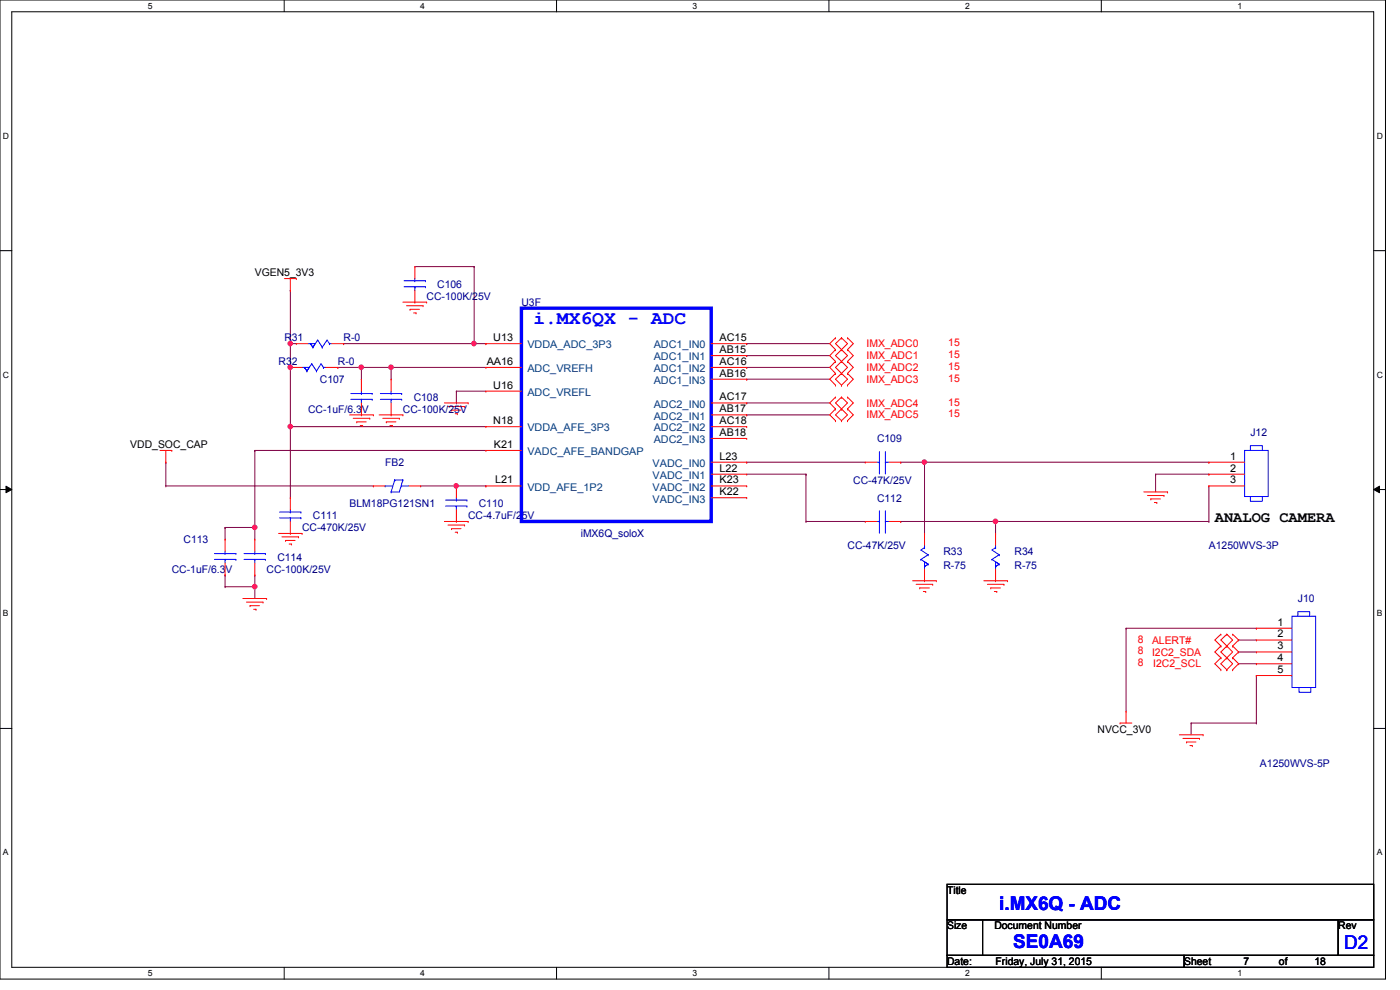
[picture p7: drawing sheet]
<svg xmlns="http://www.w3.org/2000/svg" width="297mm" height="210mm" viewBox="0 0 297 210" stroke-linecap="round" stroke-linejoin="round" font-family="sans-serif">
<path d="M0 0h293.9v207.7h-293.9zM2.5 2.5h288.9v202.7h-288.9z" fill="none" stroke="#000" stroke-width=".21"/>
<g fill="#fff">
<path d="M31.4 .3h.9v1.9h-.9z"/>
<path d="M31.4 205.4h.9v2h-.9z"/>
</g>
<path d="M60.3 0v2.5M60.3 205.2v2.5" fill="none" stroke="#000" stroke-width=".21"/>
<g fill="#fff">
<path d="M89.2 .3h.9v1.9h-.9z"/>
<path d="M89.2 205.4h.9v2h-.9z"/>
</g>
<path d="M118.1 0v2.5M118.1 205.2v2.5" fill="none" stroke="#000" stroke-width=".21"/>
<g fill="#fff">
<path d="M146.9 .3h1v1.9h-1z"/>
<path d="M146.9 205.4h1v2h-1z"/>
</g>
<path d="M175.9 0v2.5M175.9 205.2v2.5" fill="none" stroke="#000" stroke-width=".21"/>
<g fill="#fff">
<path d="M204.7 .3h1v1.9h-1z"/>
<path d="M204.7 205.4h1v2h-1z"/>
</g>
<path d="M233.6 0v2.5M233.6 205.2v2.5" fill="none" stroke="#000" stroke-width=".21"/>
<g fill="#fff">
<path d="M262.5 .3h1v1.9h-1z"/>
<path d="M262.5 205.4h1v2h-1z"/>
<path d="M.6 27.8h1.3v2h-1.3z"/>
<path d="M292.1 27.8h1.2v2h-1.2z"/>
<path d="M.6 78.5h1.3v2h-1.3z"/>
<path d="M292.1 78.5h1.2v2h-1.2z"/>
</g>
<path d="M0 53.2h2.5M291.4 53.2h2.5" fill="none" stroke="#000" stroke-width=".21"/>
<g fill="#fff">
<path d="M.6 129.2h1.2v1.9h-1.2z"/>
<path d="M292.1 129.2h1.1v1.9h-1.1z"/>
</g>
<path d="M0 103.8h2.5M1.3 103.1l1.2 .7-1.2 .7zM291.4 103.8l1.3-.7v1.4zM291.4 103.8h2.5" fill="none" stroke="#000" stroke-width=".21"/>
<path d="M1.3 103.1l1.2 .7-1.2 .7zM291.4 103.8l1.3-.7v1.4z" fill="#000"/>
<g fill="#fff">
<path d="M.6 179.8h1.2v2h-1.2z"/>
<path d="M292.1 179.8h1.1v2h-1.1z"/>
</g>
<path d="M0 154.5h2.5M291.4 154.5h2.5" fill="none" stroke="#000" stroke-width=".21"/>
<g fill="none" stroke="#800040" stroke-width=".21">
<path d="M158.4 72.9h.1M158.4 75.4h.1M158.4 77.9h.1M158.4 72.9h17.6M158.4 75.4h17.6M158.4 77.9h17.6M35.2 98h.1M35.2 98v5.1M158.4 80.4h.1M158.4 85.5h.1M158.4 88h.1M158.4 80.4h17.6"/>
<path d="M158.4 85.5h17.6M158.4 88h17.6M89.2 103.1h7.6M96.8 103.1h.1"/>
</g>
<circle cx="96.8" cy="103.1" r=".48" fill="#f0f"/>
<circle cx="96.8" cy="103.1" r=".48" fill="none" stroke="#f0f" stroke-width=".21"/>
<path d="M61.6 90.5h.1M61.6 90.5h41.5M35.2 103.1h.1M35.2 103.1h44M96.8 103.1h6.3M103.1 103.1h.1" fill="none" stroke="#800040" stroke-width=".21"/>
<circle cx="61.6" cy="90.5" r=".49" fill="#f0f"/>
<circle cx="61.6" cy="90.5" r=".49" fill="none" stroke="#f0f" stroke-width=".21"/>
<path d="M61.6 77.9h.1M61.6 77.9v12.6" fill="none" stroke="#800040" stroke-width=".21"/>
<circle cx="61.6" cy="77.9" r=".49" fill="#f0f"/>
<circle cx="61.6" cy="77.9" r=".49" fill="none" stroke="#f0f" stroke-width=".21"/>
<path d="M47.8 111.9h.1M47.8 111.9v2.5M54.1 111.9h.1M54.1 111.9v2.5M47.8 122h.1M47.8 124.5h.1M47.8 122v2.5M47.8 124.5h6.3M54.1 124.5h.1M54.1 124.5v2.5" fill="none" stroke="#800040" stroke-width=".21"/>
<circle cx="54" cy="111.9" r=".49" fill="#f0f"/>
<circle cx="54" cy="111.9" r=".49" fill="none" stroke="#f0f" stroke-width=".21"/>
<path d="M54.1 122h.1M54.1 122v2.5" fill="none" stroke="#800040" stroke-width=".21"/>
<circle cx="54" cy="124.4" r=".49" fill="#f0f"/>
<circle cx="54" cy="124.4" r=".49" fill="none" stroke="#f0f" stroke-width=".21"/>
<g fill="none" stroke="#800040" stroke-width=".21">
<path d="M88 56.6h12.6M100.6 56.6h.1M100.6 56.6v16.3M83 77.9h.1M83 77.9h20.1M100.6 72.9h.1M54.1 95.5h.1M54.1 95.5h49M61.6 90.5h.1M61.6 90.5v15.1M96.8 85.5h.1M96.8 83h.1"/>
<path d="M96.8 83v2.5M96.8 83h6.3M47.8 111.9h.1M47.8 111.9h6.3"/>
</g>
<circle cx="100.5" cy="72.9" r=".48" fill="#f0f"/>
<circle cx="100.5" cy="72.9" r=".48" fill="none" stroke="#f0f" stroke-width=".21"/>
<path d="M61.6 72.9h.1M61.6 72.9h1.3M72.9 72.9h.1M72.9 72.9h30.2M103.1 72.9h.1" fill="none" stroke="#800040" stroke-width=".21"/>
<circle cx="61.6" cy="72.9" r=".49" fill="#f0f"/>
<circle cx="61.6" cy="72.9" r=".49" fill="none" stroke="#f0f" stroke-width=".21"/>
<path d="M61.6 61.6h.1M61.6 72.9h.1M61.6 61.6v16.3M71.7 77.9h.1M71.7 77.9h5M76.7 77.9h.1M76.7 77.9v2.5M83 77.9h.1M83 77.9v2.5M54.1 95.5h.1M54.1 95.5v16.4" fill="none" stroke="#800040" stroke-width=".21"/>
<circle cx="83" cy="77.9" r=".49" fill="#f0f"/>
<circle cx="83" cy="77.9" r=".49" fill="none" stroke="#f0f" stroke-width=".21"/>
<path d="M76.7 77.9h.1M76.7 77.9h6.3" fill="none" stroke="#800040" stroke-width=".21"/>
<circle cx="76.6" cy="77.9" r=".49" fill="#f0f"/>
<circle cx="76.6" cy="77.9" r=".49" fill="none" stroke="#f0f" stroke-width=".21"/>
<path d="M158.4 98h.1M158.4 98h25.2M196.1 98h.1M196.1 98v15.2M158.4 100.6h12.6M171 100.6h.1M171 110.6h.1M171 100.6v10M171 110.6h12.6" fill="none" stroke="#800040" stroke-width=".21"/>
<circle cx="196.1" cy="98" r=".49" fill="#f0f"/>
<circle cx="196.1" cy="98" r=".49" fill="none" stroke="#f0f" stroke-width=".21"/>
<g fill="none" stroke="#800040" stroke-width=".21">
<path d="M191.1 98h.1M191.1 98h5M191.1 110.6h.1M191.1 110.6h65.4M211.2 110.6h.1M211.2 110.6v2.6M256.5 110.6h.1M238.9 133.3h.1M238.9 133.3v17.6M238.9 133.3h27.6M262.8 135.8h.1M262.8 138.3h.1"/>
<path d="M262.8 135.8h3.7M262.8 138.3h3.7M266.5 133.3h.1M252.7 153.4h.1M252.7 153.4h13.8M252.7 153.4v2.5M262.8 140.8h.1M262.8 140.8h3.7M266.5 143.3h.1M266.5 153.4h.1M266.5 143.3v10.1"/>
</g>
<circle cx="211.2" cy="110.6" r=".49" fill="#f0f"/>
<circle cx="211.2" cy="110.6" r=".49" fill="none" stroke="#f0f" stroke-width=".21"/>
<path d="M196.1 98h60.4M256.5 98h.1M245.2 100.6h.1M245.2 100.6v3.8M245.2 100.6h11.3M256.5 103.1h.1M256.5 100.6h.1M256.5 103.1v7.5" fill="none" stroke="#800040" stroke-width=".21"/>
<g fill="none" stroke="#f00" stroke-width=".21">
<path d="M60.3 59.1h2.6M61.6 59.1v2.5M62.9 59.1h.1M88 56.6h.1M88 56.6v2.5M61.6 61.6h.1M61.6 77.9h.1M61.6 77.9h2.5M62.9 72.9h.1M62.9 72.9h2.5M69.1 77.9h2.6M70.4 72.9h2.5"/>
<path d="M71.7 77.9h.1M72.9 72.9h.1M85.5 64.1h5M86.2 64.9h3.5M87 65.6h.1M87 65.6h2M87.8 66.4h.5M88 64.1h.1M88 61.6v2.5M88.3 66.4h.1M89.7 64.9h.1M90.5 64.1h.1"/>
<path d="M103.1 77.9h.1M103.1 72.9h.1M103.1 72.9h7.5M103.1 77.9h7.5M150.9 72.9h7.5M150.9 77.9h7.5M150.9 75.4h7.5M158.4 72.9h.1M158.4 75.4h.1M158.4 77.9h.1M177.2 71.7h.1M177.2 74.2h.1"/>
<path d="M177.2 76.7h.1M177.2 79.2h.1M177.2 71.7l-1.2 1.2 1.2 1.3M177.2 74.2l-1.2 1.2 1.2 1.3M177.2 79.2l-1.2 1.2 1.2 1.3M177.2 76.7l-1.2 1.2 1.2 1.3M178.5 74.2h.1M178.5 71.7h.1M178.5 76.7h.1M178.5 79.2h.1M178.5 71.7l-1.3 1.2 2.6 2.5-1.3 1.3M178.5 71.7l1.3 1.2-2.6 2.5 1.3 1.3"/>
<path d="M178.5 76.7l-1.3 1.2 1.3 1.3M178.5 76.7l1.3 1.2-1.3 1.3M178.5 79.2l-1.3 1.2 1.3 1.3M178.5 79.2l1.3 1.2-1.3 1.3M179.8 71.7h.1M179.8 74.2h.1M179.8 76.7h.1M179.8 79.2h.1M179.8 71.7l1.2 1.2-1.2 1.3M179.8 79.2l1.2 1.2-1.2 1.3M179.8 74.2l1.2 1.2-1.2 1.3M179.8 76.7l1.2 1.2-1.2 1.3"/>
<path d="M34 95.5h2.4M35.2 98h.1M35.2 95.5v2.5M36.4 95.5h.1M74.2 88h5M74.9 88.7h3.5M75.7 89.5h.1M75.7 89.5h2M76.4 90.3h.5M76.7 80.4h.1M76.7 88h.1M76.7 80.4v2.6"/>
<path d="M76.7 85.5v2.5M76.9 90.3h.1M78.4 88.7h.1M79.2 88h.1M80.4 88h5.1M81.2 88.7h3.5M82 89.5h.1M82 89.5h2M82.7 90.3h.5M83 80.4h.1M83 88h.1M83 80.4v2.6"/>
<path d="M83 85.5v2.5M83.2 90.3h.1M84.7 88.7h.1M85.5 88h.1M94.3 85.5h5M95 86.2h3.6M95.8 87h.1M95.8 87h2M96.6 87.8h.4M97 87.8h.1M98.6 86.2h.1M99.3 85.5h.1"/>
<path d="M103.1 83h.1M103.1 95.5h.1M103.1 90.5h.1M103.1 95.5h7.5M103.1 83h7.5M103.1 90.5h7.5M150.9 85.5h7.5M150.9 88h7.5M150.9 98h7.5M150.9 80.4h7.5M150.9 90.5h7.5M150.9 93h7.5"/>
<path d="M158.4 80.4h.1M158.4 85.5h.1M158.4 88h.1M158.4 90.5h.1M158.4 93h.1M158.4 98h.1M177.2 81.7h.1M177.2 84.2h.1M177.2 86.7h.1M177.2 89.2h.1M177.2 84.2l-1.2 1.3 1.2 1.2M177.2 86.7l-1.2 1.3 1.2 1.2"/>
<path d="M178.5 81.7h.1M178.5 86.7h.1M178.5 84.2h.1M178.5 89.2h.1M178.5 84.2l-1.3 1.3 2.6 2.5-1.3 1.2M178.5 84.2l1.3 1.3-2.6 2.5 1.3 1.2M179.8 81.7h.1M179.8 84.2h.1M179.8 86.7h.1M179.8 89.2h.1M179.8 84.2l1.2 1.3-1.2 1.2M179.8 86.7l1.2 1.3-1.2 1.2"/>
<path d="M183.6 98h.1M183.6 98h2.5M188.6 98h2.5M191.1 98h.1M256.5 98h.1M256.5 98h7.5M47.8 114.4h.1M47.8 114.4v2.5M47.8 119.4v2.6M54.1 114.4h.1M54.1 114.4v2.5M54.1 119.4v2.6"/>
<path d="M59.1 113.2h5M59.8 113.9h3.5M60.6 114.6h.1M60.6 114.6h2M61.3 115.4h.5M61.6 105.6h.1M61.6 113.2h.1M61.6 105.6v2.5M61.6 110.6v2.6M61.8 115.4h.1M63.3 113.9h.1M64.1 113.2h.1"/>
<path d="M79.2 103.1h.1M79.2 103.1h2.5M86.7 103.1h2.5M89.2 103.1h.1M94.3 110.6h5M95 111.4h3.6M95.8 112.1h.1M95.8 112.1h2M96.6 112.9h.4M96.8 103.1h.1M96.8 110.6h.1M96.8 103.1v2.5"/>
<path d="M96.8 108.1v2.5M97 112.9h.1M98.6 111.4h.1M99.3 110.6h.1M103.1 103.1h.1M103.1 103.1h7.5M150.9 103.1h7.5M150.9 100.6h7.5M150.9 105.6h7.5M158.4 100.6h.1M158.4 103.1h.1M158.4 105.6h.1"/>
<path d="M183.6 110.6h.1M183.6 110.6h2.5M188.6 110.6h2.5M191.1 110.6h.1M196.1 113.2h.1M196.1 113.2v2.5M211.2 113.2h.1M211.2 113.2v2.5M242.7 104.4h5M243.4 105.1h3.5M244.1 105.8h.1M244.1 105.8h2.1"/>
<path d="M244.9 106.6h.5M245.4 106.6h.1M246.9 105.1h.1M247.7 104.4h.1M256.5 100.6h.1M256.5 103.1h.1M256.5 103.1h7.5M256.5 100.6h7.5M47.8 122h.1M51.5 127h5.1M52.3 127.7h3.5M53 128.5h.1"/>
<path d="M53 128.5h2M53.8 129.2h.5M54.1 122h.1M54.3 129.2h.1M55.8 127.7h.1M56.6 127h.1M193.6 123.2h5M194.4 124h3.5M195.1 124.7h.1M195.1 124.7h2M195.9 125.5h.5M196.1 123.2h.1"/>
<path d="M196.1 120.7v2.5M196.4 125.5h.1M197.9 124h.1M198.6 123.2h.1M208.7 123.2h5M209.5 124h3.5M210.2 124.7h.1M210.2 124.7h2M210.9 125.5h.6M211.2 123.2h.1M211.2 120.7v2.5M211.5 125.5h.1"/>
<path d="M213 124h.1M213.7 123.2h.1M259 139.5h.1M259 137h.1M259 134.5h.1M259 134.5l-1.3 1.3 1.3 1.2M259 139.5l-1.3 1.3 1.3 1.3M259 137l-1.3 1.3 1.3 1.2M260.3 139.5h.1M260.3 137h.1M260.3 134.5h.1M260.3 139.5l1.2 1.3-1.2 1.3"/>
<path d="M260.3 137l1.2 1.3-2.5 2.5 1.3 1.3M260.3 137l-1.3 1.3 1.3 1.2M260.3 134.5l1.2 1.3-1.2 1.2M260.3 134.5l-1.3 1.3 1.3 1.2M261.5 139.5h.1M261.5 137h.1M261.5 134.5h.1M261.5 139.5l1.3 1.3-1.3 1.3M261.5 134.5l1.3 1.3-1.3 1.2M261.5 137l1.3 1.3-1.3 1.2M266.5 133.3h.1M266.5 135.8h.1"/>
<path d="M266.5 138.3h.1M266.5 133.3h7.6M266.5 135.8h7.6M266.5 138.3h7.6M237.6 153.4h.1M237.6 153.4h2.5M238.9 150.9h.1M238.9 150.9v2.5M250.2 155.9h5M251 156.6h3.5M251.7 157.4h.1M251.7 157.4h2"/>
<path d="M252.4 158.2h.5M252.9 158.2h.1M254.5 156.6h.1M255.2 155.9h.1M259 142.1h.1M260.3 142.1h.1M261.5 142.1h.1M266.5 140.8h.1M266.5 143.3h.1M266.5 140.8h7.6M266.5 143.3h7.6"/>
</g>
<path d="M200.9 187.6h90.5v7.5h-90.5zM200.9 195.1h7.5v7.5h-7.5zM208.4 195.1h75.5v7.5h-75.5zM283.9 195.1h7.5v7.5h-7.5zM200.9 202.6h50.3v2.6h-50.3zM251.2 202.6h40.2v2.6h-40.2z" fill="none" stroke="#000" stroke-width=".21"/>
<g fill="none" stroke="#00f" stroke-width=".21">
<path d="M85.7 59.6h4.6M88 59.6h.1M88 59.1v.5M90.3 59.6h.1M64.1 77.9h.5M64.6 77.9h1l-.5 .8zM64.6 77.9h.1M64.6 77.9l.5 .8M65.1 78.7h.1M65.4 72.9h.5M65.9 72.9h1l-.5 .8zM65.9 72.9h.1"/>
<path d="M65.9 72.9l.5 .8M66.1 77.2h.1M66.1 77.2l-1 1.5M66.1 77.2l1 1.5M66.4 73.7h.1M67.1 78.7h.1M67.4 72.1h.1M67.4 72.1l-1 1.6M67.4 72.1l1 1.6M68.4 73.7h.1M68.6 77.9h.1M68.6 77.9l-.5-.7-1 1.5"/>
<path d="M68.6 77.9h.5M69.9 72.9h.1M69.9 72.9l-.5-.8-1 1.6M69.9 72.9h.5M85.7 60.8h4.6M88 60.8h.1M88 60.8v.8M90.3 60.8h.1M74.4 84.7h4.6M74.4 83.5h4.6M76.7 83.5h.1M76.7 84.7h.1"/>
<path d="M76.7 83v.5M76.7 84.7v.8M79 84.7h.1M79 83.5h.1M80.7 84.7h4.5M80.7 83.5h4.5M83 83.5h.1M83 84.7h.1M83 83v.5M83 84.7v.8M85.2 84.7h.1M85.2 83.5h.1"/>
<path d="M186.1 98h.5M186.6 98h.1M186.6 95.8v4.5M187.8 98h.1M187.8 95.8v4.5M187.8 98h.8M264 95.5h5v9.8h-5zM265.3 95.5v-1h2.5v1M45.5 118.7h4.5M45.5 117.4h4.5M47.8 117.4h.1M47.8 118.7h.1"/>
<path d="M47.8 116.9v.5M47.8 118.7v.7M50 118.7h.1M50 117.4h.1M51.8 118.7h4.5M51.8 117.4h4.5M54.1 117.4h.1M54.1 118.7h.1M54.1 116.9v.5M54.1 118.7v.7M56.3 118.7h.1M56.3 117.4h.1"/>
<path d="M59.3 109.9h4.5M59.3 108.6h4.5M61.6 108.6h.1M61.6 109.9h.1M61.6 108.1v.5M61.6 109.9v.7M63.8 109.9h.1M63.8 108.6h.1M81.7 103.1h.1M81.7 103.1h1.5M83 104.4h.1M83.7 101.8h.1"/>
<path d="M83.7 101.8l-.7 2.6M83.7 101.8h1.8M85.2 103.1h.1M85.2 103.1h1.5M85.5 101.8h.1M85.5 101.8l-.8 2.6h-1.7M94.5 107.4h4.6M94.5 106.1h4.6M96.8 106.1h.1M96.8 107.4h.1M96.8 105.6v.5M96.8 107.4v.7"/>
<path d="M99.1 107.4h.1M99.1 106.1h.1M186.1 110.6h.5M186.6 110.6h.1M186.6 112.9h.1M186.6 100.3h.1M186.6 108.4v4.5M187.8 112.9h.1M187.8 110.6h.1M187.8 100.3h.1M187.8 110.6h.8M187.8 108.4v4.5"/>
<path d="M195.4 118.7h.1M195.4 118.7l1.5 1M196.1 119.2l.8 .5-.8 .5zM196.1 116.2h.1M196.1 116.2l-.7 .5 1.5 1M196.1 115.7v.5M196.9 119.7h.1M196.9 117.7h.1M196.9 119.7l-.8 .5M196.9 117.7l-1.5 1M210.4 118.7h.1M210.4 118.7l1.6 1"/>
<path d="M211.2 119.2l.8 .5-.8 .5zM211.2 116.2h.1M211.2 116.2l-.8 .5 1.6 1M211.2 115.7v.5M212 119.7h.1M212 117.7h.1M212 119.7l-.8 .5M212 117.7l-1.6 1M265.3 105.3v1h2.5v-1M196.1 120.2h.1M196.1 120.2v.5M211.2 120.2h.1"/>
<path d="M211.2 120.2v.5M274.1 130.7h5v15.1h-5zM275.3 130.7v-.9h2.5v.9M275.6 145.8v1.1h2.5v-1.1"/>
</g>
<path d="M110.6 65.4h40.3v45.2h-40.3z" fill="none" stroke="#00f" stroke-width=".72"/>
<circle cx="96.8" cy="103.1" r=".48" fill="#f0f"/>
<circle cx="96.8" cy="103.1" r=".48" fill="none" stroke="#f0f" stroke-width=".21"/>
<circle cx="61.6" cy="90.5" r=".49" fill="#f0f"/>
<circle cx="61.6" cy="90.5" r=".49" fill="none" stroke="#f0f" stroke-width=".21"/>
<circle cx="61.6" cy="77.9" r=".49" fill="#f0f"/>
<circle cx="61.6" cy="77.9" r=".49" fill="none" stroke="#f0f" stroke-width=".21"/>
<circle cx="54" cy="111.9" r=".49" fill="#f0f"/>
<circle cx="54" cy="111.9" r=".49" fill="none" stroke="#f0f" stroke-width=".21"/>
<circle cx="54" cy="124.4" r=".49" fill="#f0f"/>
<circle cx="54" cy="124.4" r=".49" fill="none" stroke="#f0f" stroke-width=".21"/>
<circle cx="100.5" cy="72.9" r=".48" fill="#f0f"/>
<circle cx="100.5" cy="72.9" r=".48" fill="none" stroke="#f0f" stroke-width=".21"/>
<circle cx="61.6" cy="72.9" r=".49" fill="#f0f"/>
<circle cx="61.6" cy="72.9" r=".49" fill="none" stroke="#f0f" stroke-width=".21"/>
<circle cx="83" cy="77.9" r=".49" fill="#f0f"/>
<circle cx="83" cy="77.9" r=".49" fill="none" stroke="#f0f" stroke-width=".21"/>
<circle cx="76.6" cy="77.9" r=".49" fill="#f0f"/>
<circle cx="76.6" cy="77.9" r=".49" fill="none" stroke="#f0f" stroke-width=".21"/>
<circle cx="196.1" cy="98" r=".49" fill="#f0f"/>
<circle cx="196.1" cy="98" r=".49" fill="none" stroke="#f0f" stroke-width=".21"/>
<circle cx="211.2" cy="110.6" r=".49" fill="#f0f"/>
<circle cx="211.2" cy="110.6" r=".49" fill="none" stroke="#f0f" stroke-width=".21"/>
<g font-size="4" fill="#00f">
<text x="113.2" y="68.7">i.MX6QX - ADC</text>
<text x="212" y="193">i.MX6Q - ADC</text>
<text x="215" y="201.1">SE0A69</text>
<text x="285.2" y="201.2">D2</text>
</g>
<text font-size="3.3" x="257.7" y="110.8">ANALOG CAMERA</text>
<g font-size="2.2">
<text x="54.1" y="58.6">VGEN5_3V3</text>
<text x="103.3" y="77.4">AA16</text>
<text x="104.6" y="72.3">U13</text>
<text x="152.7" y="72.3">AC15</text>
<text x="152.7" y="74.9">AB15</text>
<text x="152.7" y="77.4">AC16</text>
<text x="104.6" y="82.4">U16</text>
<text x="152.7" y="79.9">AB16</text>
<text x="104.6" y="90">N18</text>
<text x="152.7" y="84.9">AC17</text>
<text x="152.7" y="87.5">AB17</text>
<text x="152.7" y="90">AC18</text>
<text x="27.6" y="95">VDD_SOC_CAP</text>
<text x="104.8" y="95">K21</text>
<text x="152.7" y="92.5">AB18</text>
<text x="152.7" y="97.5">L23</text>
<text x="152.7" y="100">L22</text>
<text x="261" y="97.5">1</text>
<text x="261" y="100">2</text>
<text x="105" y="102.5">L21</text>
<text x="152.7" y="102.5">K23</text>
<text x="152.7" y="105">K22</text>
<text x="261" y="102.5">3</text>
<text x="271" y="132.7">1</text>
<text x="271" y="135.2">2</text>
<text x="271" y="137.8">3</text>
<text x="271" y="140.3">4</text>
<text x="271" y="142.7">5</text>
<text x="232.8" y="155.4">NVCC_3V0</text>
<text x="200.9" y="189.6">Title</text>
<text x="200.9" y="197.1">Size</text>
<text x="210.9" y="197.1">Document Number</text>
<text x="283.9" y="197.1">Rev</text>
<text x="200.9" y="204.7">Date:</text>
<text x="211.2" y="204.7">Friday, July 31, 2015</text>
<text x="251.2" y="204.7">Sheet</text>
<text x="263.8" y="204.7">7</text>
<text x="271.3" y="204.7">of</text>
<text x="278.8" y="204.7">18</text>
</g>
<g font-size="2.2" fill="#000080">
<text x="90.5" y="63.6">CC-100K/25V</text>
<text x="92.8" y="61.1">C106</text>
<text x="110.6" y="64.9">U3F</text>
<text x="59.1" y="77.5">R32</text>
<text x="60.3" y="72.4">R31</text>
<text x="71.7" y="77.5">R-0</text>
<text x="72.9" y="72.4">R-0</text>
<text x="67.9" y="81.2">C107</text>
<text x="65.4" y="87.5">CC-1uF/6.3V</text>
<text x="85.5" y="87.5">CC-100K/25V</text>
<text x="87.8" y="85">C108</text>
<text x="186.1" y="93.8">C109</text>
<text x="265.3" y="92.5">J12</text>
<text x="81.7" y="98.8">FB2</text>
<text x="74.2" y="107.6">BLM18PG121SN1</text>
<text x="101.6" y="107.6">C110</text>
<text x="181" y="102.6">CC-47K/25V</text>
<text x="186.1" y="106.4">C112</text>
<text x="64.1" y="112.6">CC-470K/25V</text>
<text x="66.4" y="110.2">C111</text>
<text x="99.3" y="110.2">CC-4.7uF/25V</text>
<text x="123.2" y="113.9">iMX6Q_soloX</text>
<text x="38.9" y="115.2">C113</text>
<text x="58.8" y="119">C114</text>
<text x="179.8" y="116.4">CC-47K/25V</text>
<text x="200.2" y="117.7">R33</text>
<text x="215.2" y="117.7">R34</text>
<text x="256.5" y="116.4">A1250WVS-3P</text>
<text x="36.4" y="121.5">CC-1uF/6.3V</text>
<text x="56.6" y="121.5">CC-100K/25V</text>
<text x="200.2" y="120.7">R-75</text>
<text x="215.2" y="120.7">R-75</text>
<text x="275.3" y="127.8">J10</text>
<text x="267.3" y="162.7">A1250WVS-5P</text>
</g>
<g font-size="2.2" fill="#004080">
<text x="111.9" y="73.9">VDDA_ADC_3P3</text>
<text x="138.7" y="73.9">ADC1_IN0</text>
<text x="138.7" y="76.5">ADC1_IN1</text>
<text x="111.9" y="79">ADC_VREFH</text>
<text x="111.9" y="84">ADC_VREFL</text>
<text x="138.7" y="79">ADC1_IN2</text>
<text x="138.7" y="81.4">ADC1_IN3</text>
<text x="138.7" y="86.5">ADC2_IN0</text>
<text x="138.7" y="89">ADC2_IN1</text>
<text x="111.9" y="91.5">VDDA_AFE_3P3</text>
<text x="138.7" y="91.5">ADC2_IN2</text>
<text x="138.7" y="94">ADC2_IN3</text>
<text x="111.9" y="96.6">VADC_AFE_BANDGAP</text>
<text x="138.4" y="99.1">VADC_IN0</text>
<text x="138.4" y="101.6">VADC_IN1</text>
<text x="111.9" y="104.1">VDD_AFE_1P2</text>
<text x="138.4" y="104.1">VADC_IN2</text>
<text x="138.4" y="106.6">VADC_IN3</text>
</g>
<g font-size="2.2" fill="#f00">
<text x="183.8" y="73.7">IMX_ADC0</text>
<text x="183.8" y="76.2">IMX_ADC1</text>
<text x="201.2" y="73.4">15</text>
<text x="201.2" y="75.9">15</text>
<text x="183.8" y="78.7">IMX_ADC2</text>
<text x="183.8" y="81.2">IMX_ADC3</text>
<text x="201.2" y="78.4">15</text>
<text x="201.2" y="81">15</text>
<text x="183.8" y="86.3">IMX_ADC4</text>
<text x="183.8" y="88.8">IMX_ADC5</text>
<text x="201.2" y="86">15</text>
<text x="201.2" y="88.5">15</text>
<text x="241.4" y="136.3">8</text>
<text x="244.4" y="136.6">ALERT#</text>
<text x="241.4" y="141.3">8</text>
<text x="241.4" y="138.8">8</text>
<text x="244.4" y="139.1">I2C2_SDA</text>
<text x="244.6" y="141.6">I2C2_SCL</text>
</g>
<g font-size="1.8">
<text x="31.4" y="1.9">5</text>
<text x="89.2" y="1.9">4</text>
<text x="146.9" y="1.9">3</text>
<text x="204.7" y="1.9">2</text>
<text x="262.5" y="1.9">1</text>
<text x=".6" y="29.4">D</text>
<text x="292.1" y="29.4">D</text>
<text x=".6" y="80.1">C</text>
<text x="292.1" y="80.1">C</text>
<text x=".6" y="130.8">B</text>
<text x="292.1" y="130.8">B</text>
<text x=".6" y="181.4">A</text>
<text x="292.1" y="181.4">A</text>
<text x="31.4" y="207.1">5</text>
<text x="89.2" y="207.1">4</text>
<text x="146.9" y="207.1">3</text>
<text x="204.7" y="207.1">2</text>
<text x="262.5" y="207.1">1</text>
</g>
</svg>
